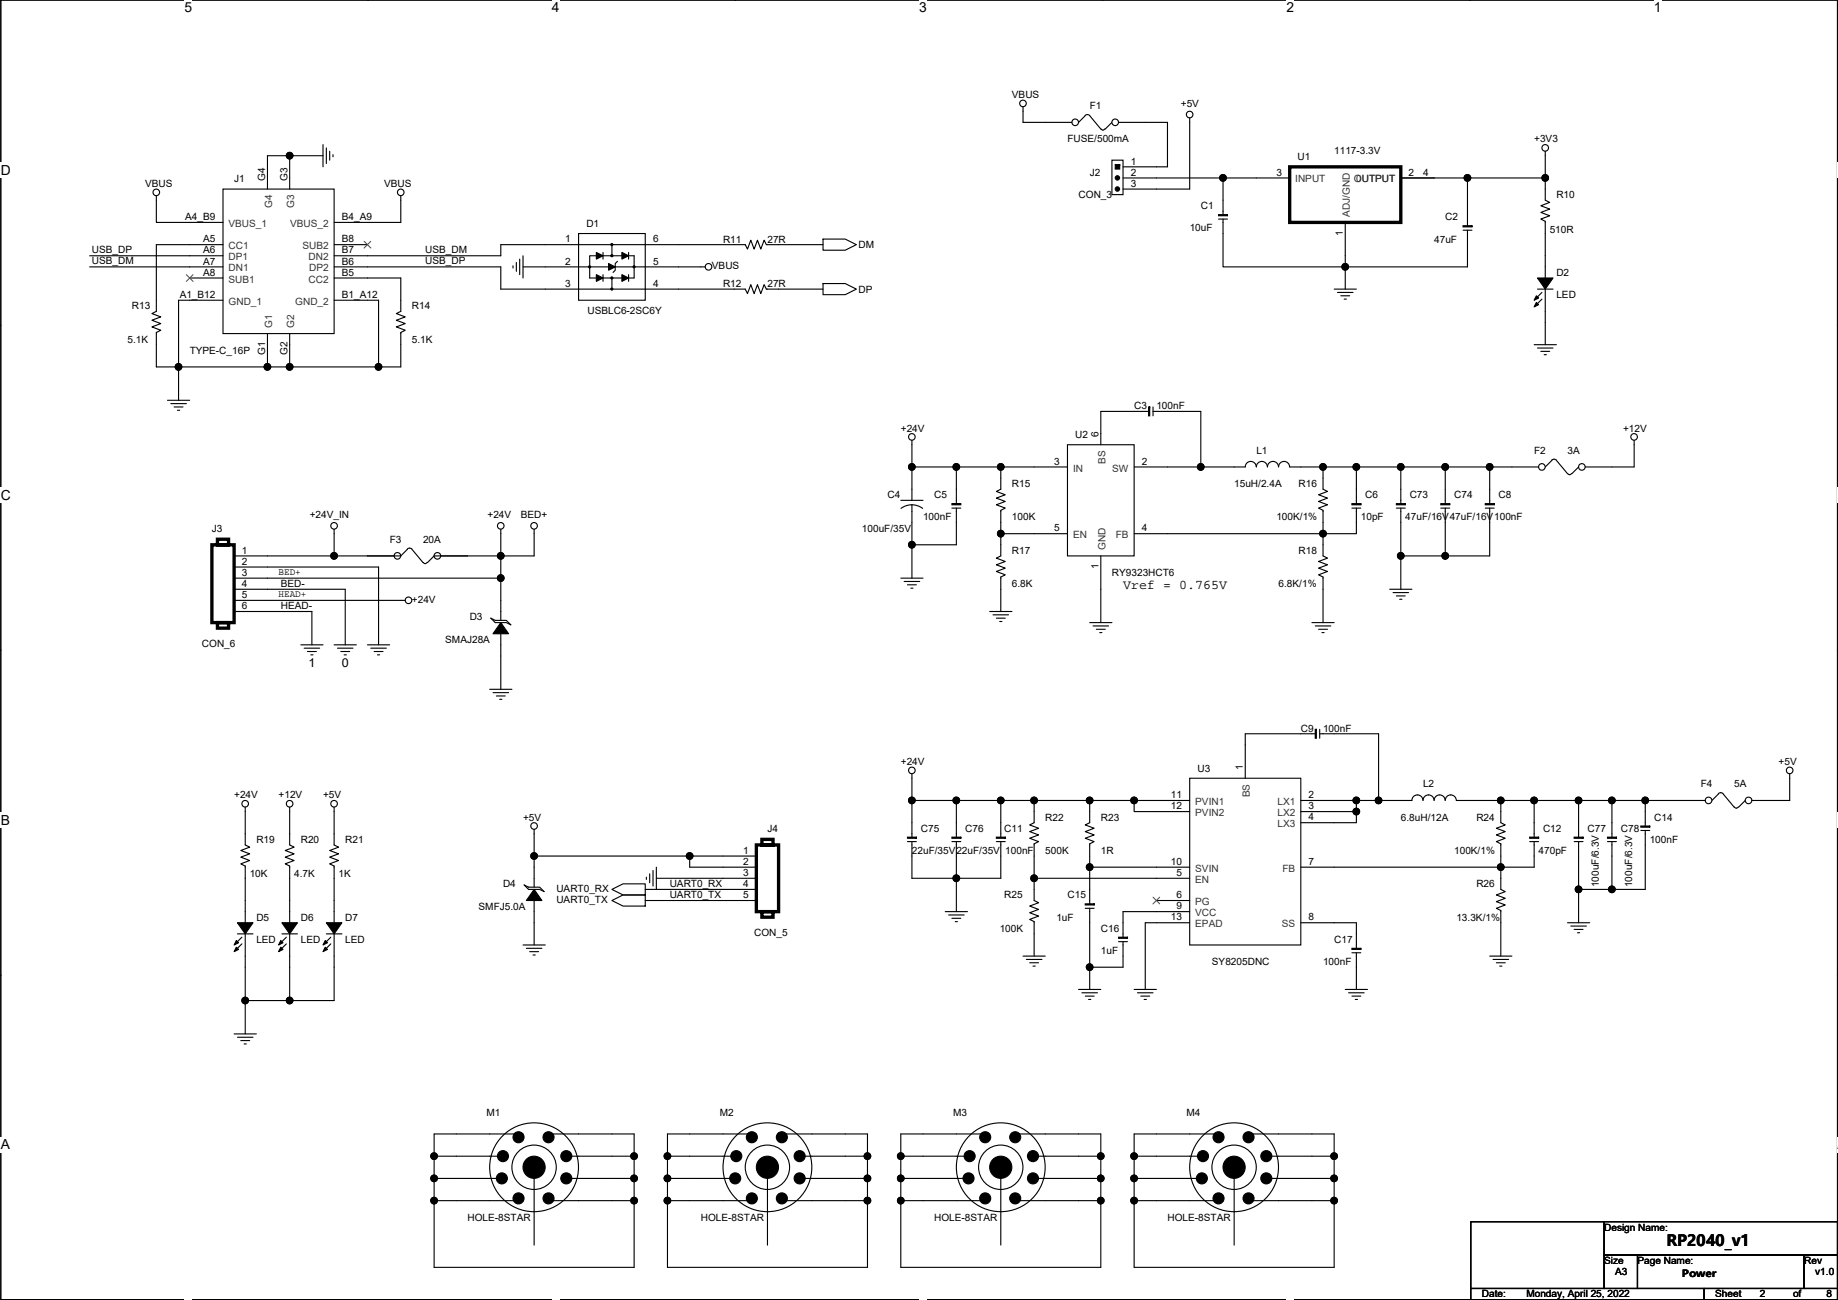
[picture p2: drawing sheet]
<svg xmlns="http://www.w3.org/2000/svg" width="420mm" height="297mm" viewBox="0 0 420 297" stroke-linecap="round" stroke-linejoin="round" font-family="sans-serif">
<path d="M.2 0h419.8v296.9h-419.8z" fill="none" stroke="#000" stroke-width=".25"/>
<g fill="#fff">
<path d="M42.2 0h1.7v3.5h-1.7z"/>
<path d="M42.2 296.9l1.7 .1z"/>
</g>
<path d="M84.1 0h.1M84.1 296.9h.1" fill="none" stroke="#000" stroke-width=".25"/>
<g fill="#fff">
<path d="M126.1 0h1.8v3.5h-1.8z"/>
<path d="M126.1 296.9l1.8 .1z"/>
</g>
<path d="M168.1 0h.1M168.1 296.9h.1" fill="none" stroke="#000" stroke-width=".25"/>
<g fill="#fff">
<path d="M210.1 0h1.7v3.5h-1.7z"/>
<path d="M210.1 296.9l1.7 .1z"/>
</g>
<path d="M252.1 0h.1M252.1 296.9h.1" fill="none" stroke="#000" stroke-width=".25"/>
<g fill="#fff">
<path d="M294.1 0h1.7v3.5h-1.7z"/>
<path d="M294.1 296.9l1.7 .1z"/>
</g>
<path d="M336.1 0h.1M336.1 296.9h.1" fill="none" stroke="#000" stroke-width=".25"/>
<g fill="#fff">
<path d="M378 0h1.8v3.5h-1.8z"/>
<path d="M378 296.9l1.8 .1z"/>
<path d="M.2 37.1h2.3v3.5h-2.3z"/>
<path d="M420 37.1h.2v3.5h-.2z"/>
<path d="M.2 111.4h2.3v3.5h-2.3z"/>
<path d="M420 111.4h.2v3.5h-.2z"/>
</g>
<path d="M.2 74.3h.1M420 74.3h.1" fill="none" stroke="#000" stroke-width=".25"/>
<g fill="#fff">
<path d="M.2 185.6h2.1v3.5h-2.1z"/>
<path d="M420 185.6h.2v3.5h-.2z"/>
</g>
<path d="M.2 148.5h.1M420 148.5h.1" fill="none" stroke="#000" stroke-width=".25"/>
<g fill="#fff">
<path d="M.2 259.8h2.1v3.5h-2.1z"/>
<path d="M420 259.8h.2v3.5h-.2z"/>
</g>
<g fill="none" stroke="#000" stroke-width=".25">
<path d="M73.8 33v5.1M74.6 33.8v3.6M75.4 34.6v2M76.1 35.3v.5M233.9 24.4v1M248.1 26.4l-1.5 1.6M249.1 26.4l-.5-.2-.6 .2M249.1 26.4l2.5 3.1M252.6 29.4l-.5 .3-.4-.3M254.2 28l-1.5 1.5M272 26.9v1.1M353.2 34.6v1"/>
<path d="M35.7 44.7v1M91.6 44.7v1M118 60v2M118.8 59.2v3.6M119.6 58.4v5.1M188.1 54.6h5.1l2.6 1.3-2.6 1.3h-5.1zM117.3 60.7v.5M160.2 61h1M188.1 64.8h5.1l2.6 1.3-2.6 1.2h-5.1zM305 66.1h5.1M305.7 66.8h3.6M306.5 67.6h2"/>
<path d="M307.3 68.3h.5M350.7 78.8h5.1M351.5 79.5h3.5M38.3 91.5h5.1M39 92.2h3.6M39.8 93h2M40.6 93.7h.5M352.2 80.3h2.1M353 81h.5M208.5 100.6v1M373.6 100.6v1M76.4 120.9v1"/>
<path d="M91.6 137.2h1M114.5 120.9v1M122.1 120.9v1M205.9 132.1h5.1M206.7 132.9h3.5M207.4 133.6h2.1M208.2 134.4h.5M226.2 139.7h5.1M317.7 134.6h5.1M318.4 135.4h3.6M319.2 136.2h2M320 136.9h.5"/>
<path d="M68.8 147.3h5M69.5 148.1h3.6M70.3 148.9h2M71 149.6h.6M76.4 147.3h5.1M77.1 148.1h3.6M77.9 148.9h2M78.7 149.6h.5M84 147.3h5.1M84.8 148.1h3.5M85.5 148.9h2.1M86.3 149.6h.5"/>
<path d="M111.9 157.5h5.1M112.7 158.3h3.6M113.5 159h2M114.2 159.8h.5M227 140.5h3.6M227.8 141.2h2M228.5 142h.5M249.1 142.3h5.1M249.9 143h3.5M250.6 143.8h2.1M251.4 144.5h.5M299.9 142.3h5.1"/>
<path d="M300.7 143h3.5M301.4 143.8h2.1M302.2 144.5h.5M208.5 176.8v1M409.1 176.8v1M56.1 184.4v1M66.2 184.4v1M76.4 184.4v1M122.1 189.5v1M148.5 199.7v2M149.3 198.9v3.6M150 198.1v5.1"/>
<path d="M119.6 215.9h5M120.3 216.7h3.6M121.1 217.4h2M121.8 218.2h.6M139.9 203.2l2.5-1.2h5.1v2.5h-5.1zM139.9 205.8l2.5-1.3h5.1v2.5h-5.1zM147.8 200.4v.5M216.1 208.3h5.1M216.8 209.1h3.6M217.6 209.8h2M218.4 210.6h.5M233.9 218.5h5"/>
<path d="M234.6 219.2h3.6M235.4 220h2M340.5 218.5h5.1M341.3 219.2h3.6M342.1 220h2M358.3 210.8h5.1M359.1 211.6h3.5M359.8 212.4h2.1M360.6 213.1h.5M.2 222.7h.1M53.5 236.2h5.1M54.3 237h3.5"/>
<path d="M55 237.8h2.1M55.8 238.5h.5M236.1 220.7h.6M246.6 226.1h5M247.3 226.8h3.6M248.1 227.6h2M248.8 228.4h.6M259.3 226.1h5M260 226.8h3.6M260.8 227.6h2M261.5 228.4h.6M307.5 226.1h5.1"/>
<path d="M308.3 226.8h3.5M309 227.6h2.1M309.8 228.4h.5M342.8 220.7h.5M420 222.7h.1M336.2 279.2h30.5v15.2h-30.5zM366.7 279.2h53.3v7.6h-53.3zM336.2 294.4h53.4v2.5h-53.4zM366.7 286.8h7.6v7.6h-7.6zM374.3 286.8h38.1v7.6h-38.1zM389.6 294.4h30.4v2.5h-30.4zM412.4 286.8h7.6v7.6h-7.6z"/>
<circle cx="233.8" cy="23.6" r=".76"/>
<circle cx="271.9" cy="26.2" r=".76"/>
<circle cx="353.2" cy="33.8" r=".76"/>
<circle cx="35.7" cy="43.9" r=".76"/>
<circle cx="91.6" cy="43.9" r=".76"/>
<circle cx="162" cy="61" r=".76"/>
<circle cx="208.4" cy="99.8" r=".76"/>
<circle cx="373.5" cy="99.8" r=".76"/>
<circle cx="76.4" cy="120.1" r=".76"/>
<circle cx="93.4" cy="137.2" r=".76"/>
<circle cx="114.5" cy="120.1" r=".76"/>
<circle cx="122.1" cy="120.1" r=".76"/>
<circle cx="208.4" cy="176" r=".76"/>
<circle cx="409.1" cy="176" r=".76"/>
<circle cx="56" cy="183.6" r=".76"/>
<circle cx="66.2" cy="183.6" r=".76"/>
<circle cx="76.4" cy="183.6" r=".76"/>
<circle cx="122.1" cy="188.7" r=".76"/>
</g>
<circle cx="245.8" cy="27.9" r=".76" fill="#fff" stroke="#000" stroke-width=".25"/>
<path d="M238.9 28h6.1" fill="none" stroke="#000" stroke-width=".25"/>
<circle cx="254.9" cy="27.9" r=".76" fill="#fff" stroke="#000" stroke-width=".25"/>
<g fill="none" stroke="#000" stroke-width=".25">
<path d="M254.2 36.6h2.5v7.9h-2.5zM255.7 28h6.1M256.7 38.1h7.6M43.4 50.8h7.6M43.4 55.9h7.6M43.4 58.4h7.6M51 43.2h25.4v33h-25.4zM61.1 40.7v2.5M66.2 40.7v2.5M76.4 50.8h7.6M76.4 58.4h7.6M76.4 55.9h7.6"/>
<path d="M167.8 55.9h2.6l.5 1 .7-2 .8 2 .8-2 .7 2 .8-2 .5 1h2.8M256.7 40.7h7.6M256.7 43.2h7.6M278.6 50.1h2M279.6 50.1v3.3M279.6 45.7v3.3M287.2 40.7h7.6M307.5 50.8v7.6M320.2 40.7h7.6M353.2 43.2v2.5l1.1 .5-2.1 .8 2.1 .8-2.1 .7 2.1 .8-2.1 .8 1 .5v2.8M43.4 68.6h7.6M43.4 61h7.6"/>
<path d="M43.4 63.5h7.6M61.1 76.2v2.6M66.2 76.2v2.6M76.4 68.6h7.6M76.4 63.5h7.6M76.4 61h7.6M167.8 66.1h2.6l.5 1 .7-2.1 .8 2.1 .8-2.1 .7 2.1 .8-2.1 .5 1.1h2.8M259.3 94h3.3M263.6 93v2M266.9 94h-3.3M205.9 114.3h5.1M208.5 115.3v4.1"/>
<path d="M208.5 111.8v2.5M210.9 116.2a4.1 4.1 0 0 0-4.9 0M228.8 109.2v2.6l-1 .5 2 .8-2 .7 2 .8-2 .7 2 .8-1 .5v2.8M309 116.1h2.1M310.1 116.1v3.3M310.1 111.8v3.3M354.7 105.1l.4-.2 .5 .1 2.7 3.2M354.8 105.2l-1.6 1.5M359.3 108.2l-.5 .3-.4-.3M360.9 106.7l-1.6 1.5M56.1 190.5v2.6l1 .5-2.1 .7 2.1 .8-2.1 .8 2.1 .7-2.1 .8 1.1 .5v2.8M236.4 185.4v2.6l-1 .5 2 .8-2 .7 2 .8-2 .7 2 .8-1 .5v2.8"/>
<path d="M249.1 185.4v2.6l-1 .5 2 .8-2 .7 2 .8-2 .7 2 .8-1 .5v2.8M343.1 185.4v2.6l1 .5-2 .8 2 .7-2 .8 2 .7-2 .8 1 .5v2.8M367.5 192.3h2M368.5 192.3v3.3M368.5 188v3.3M64.4 213.4h3.6M65.5 214.1l-1.6 1.6M65.5 215.7l-1.6 1.5M66.2 205.8v5M66.2 213.4v7.6M74.6 213.4h3.6M75.6 214.1l-1.5 1.6"/>
<path d="M75.6 215.7l-1.5 1.5M76.4 213.4v7.6M76.4 205.8v5M248.1 207.5h2M249.1 203.2v3.3M249.1 207.5v3.3M309 217.7h2.1M310.1 217.7v3.3M310.1 213.4v3.3M104.3 259.1h15.3M124.6 259.1h15.3M264.3 259.1h15.3"/>
<path d="M284.7 259.1h15.2M104.3 274.3h15.3M104.3 269.3h10.2M104.3 264.2h10.2M122.1 266.7v17.8M124.6 274.3h15.3M129.7 264.2h10.2M129.7 269.3h10.2M264.3 274.3h15.3M264.3 269.3h10.2M264.3 264.2h10.2M282.1 266.7v17.8"/>
<path d="M284.7 274.3h15.2M289.7 264.2h10.2M289.7 269.3h10.2"/>
<circle cx="122.1" cy="266.7" r="10.2"/>
<circle cx="122.1" cy="266.7" r="5.1"/>
<circle cx="282.1" cy="266.7" r="10.2"/>
<circle cx="282.1" cy="266.7" r="5.1"/>
</g>
<g fill="#000" stroke="#000" stroke-width=".25">
<path d="M254.9 37.6v1h1.1v-1z" fill-rule="evenodd"/>
<path d="M278.6 49v.3h2v-.3z" fill-rule="evenodd"/>
<path d="M262.6 93v2h.2v-2z" fill-rule="evenodd"/>
<path d="M309 115.1v.2h2.1v-.2z" fill-rule="evenodd"/>
<path d="M367.5 191.3v.2h2v-.2z" fill-rule="evenodd"/>
<path d="M64.2 216.4l.5 .5-1 .5z" fill-rule="evenodd"/>
<path d="M64.2 214.9l.5 .5-1 .5z" fill-rule="evenodd"/>
<path d="M64.4 210.8h3.6l-1.8 2.6z" fill-rule="evenodd"/>
<path d="M74.3 216.4l.6 .5-1.1 .5z" fill-rule="evenodd"/>
<path d="M74.3 214.9l.6 .5-1.1 .5z" fill-rule="evenodd"/>
<path d="M74.6 210.8h3.6l-1.8 2.6z" fill-rule="evenodd"/>
<path d="M248.1 206.5v.3h2v-.3z" fill-rule="evenodd"/>
<path d="M309 216.7v.2h2.1v-.2z" fill-rule="evenodd"/>
<circle cx="255.4" cy="43.2" r=".5"/>
<circle cx="255.4" cy="40.6" r=".5"/>
<circle cx="118.5" cy="259.9" r="1.26"/>
<circle cx="125.4" cy="259.9" r="1.26"/>
<circle cx="278.6" cy="259.9" r="1.26"/>
<circle cx="285.4" cy="259.9" r="1.26"/>
<circle cx="114.7" cy="269.2" r="1.26"/>
<circle cx="115" cy="264.2" r="1.26"/>
<circle cx="118.5" cy="273.8" r="1.26"/>
<circle cx="122.1" cy="266.7" r="2.53"/>
<circle cx="125.4" cy="273.8" r="1.26"/>
<circle cx="129.5" cy="269.2" r="1.26"/>
<circle cx="129.5" cy="264.2" r="1.26"/>
<circle cx="274.7" cy="269.2" r="1.26"/>
<circle cx="275" cy="264.2" r="1.26"/>
<circle cx="278.6" cy="273.8" r="1.26"/>
<circle cx="282.1" cy="266.7" r="2.53"/>
<circle cx="285.4" cy="273.8" r="1.26"/>
<circle cx="289.5" cy="264.2" r="1.26"/>
<circle cx="289.5" cy="269.2" r="1.26"/>
</g>
<path d="M83.2 55.1l1.6 1.6M84.8 55.1l-1.6 1.6M42.6 62.8l1.5 1.5M44.1 62.8l-1.5 1.5" fill="none" stroke="#4c4c4c" stroke-width=".23"/>
<path d="M294.8 38.1h25.4v12.7h-25.4z" fill="none" stroke="#000" stroke-width=".76"/>
<circle cx="352.5" cy="106.7" r=".76" fill="#fff" stroke="#000" stroke-width=".25"/>
<path d="M345.6 106.7h6.1" fill="none" stroke="#000" stroke-width=".25"/>
<circle cx="361.6" cy="106.7" r=".76" fill="#fff" stroke="#000" stroke-width=".25"/>
<g fill="none" stroke="#000" stroke-width=".25">
<path d="M124.6 55.9h30.5M132.3 53.4h15.2v15.2h-15.2zM134.8 58.4h10.2v5.1h-10.2zM137.8 57.7v1.5M139.9 55.9v2.5M141.1 59.7l-.5 .5v1.5l-.5 .6M143.7 57.7v1.5M334.4 52.6h2.1M335.5 52.6v3.3M335.5 48.3v3.3M353.2 58.4v5.1M91.6 68.6v2.5l-1 .5 2 .8-2 .8 2 .7-2 .8 2 .8-1 .5v2.8"/>
<path d="M124.6 61h30.5M124.6 66.1h30.5M137.8 62.8v1.5M139.9 63.5v2.6M143.7 62.8v1.5M351.5 66.1h3.5M352.5 66.8l-1.5 1.5M352.5 68.3l-1.5 1.6M353.2 66.1v7.6M302.4 109.2v2.6l1.1 .5-2.1 .8 2.1 .7-2.1 .8 2.1 .7-2.1 .8 1 .5v2.8M319.2 116.1h2M320.2 116.1v3.3"/>
<path d="M320.2 111.8v3.3M339.5 116.1h2.1M340.5 111.8v3.3M340.5 116.1v3.3M362.4 106.7h6.1M93.1 125.5l.5-.3 .6 .3M93.1 125.5l-1.5 1.5M94.2 125.5l2.5 3M97.6 128.5l-.4 .3-.5-.3M99.2 127l-1.5 1.5M297.4 167.7h3.3M301.7 167.7h3.3"/>
<path d="M301.7 166.6v2.1M66.2 190.5v2.6l1 .5-2 .7 2 .8-2 .8 2 .7-2 .8 1 .5v2.8M76.4 190.5v2.6l1 .5-2 .7 2 .8-2 .8 2 .7-2 .8 1 .5v2.8M165.3 195.6h7.6M165.3 198.1h7.6M217.6 192.3h2M218.6 192.3v3.3M218.6 188v3.3M327.8 182.9a1.27 1.27 0 0 0-1.3-1.3 1.27 1.27 0 0 0-1.2 1.3 1.26 1.26 0 0 0-1.3-1.3 1.26 1.26 0 0 0-1.2 1.3h-2.6M327.8 182.9a1.26 1.26 0 0 1 1.3-1.3 1.26 1.26 0 0 1 1.3 1.3 1.27 1.27 0 0 1 1.2-1.3 1.27 1.27 0 0 1 1.3 1.3h2.6M375.1 189.8h2M376.1 189.8v3.3"/>
<path d="M376.1 185.4v3.3M165.3 200.7h7.6M165.3 203.2h7.6M165.3 205.8h7.6M236.4 203.2v2.6l1 .5-2 .7 2 .8-2 .8 2 .7-2 .8 1 .5v2.8M255.7 215.2h2M256.7 215.2v3.3M256.7 210.8v3.3M157.7 259.1h15.2M178 259.1h15.2M157.7 274.3h15.2M157.7 269.3h10.1"/>
<path d="M157.7 264.2h10.1M175.4 266.7v17.8M178 274.3h15.2M183.1 264.2h10.1M183.1 269.3h10.1"/>
<circle cx="175.4" cy="266.7" r="10.2"/>
<circle cx="175.4" cy="266.7" r="5.1"/>
</g>
<g fill="#000" stroke="#000" stroke-width=".25">
<path d="M136.3 57.7l1.5 .7-1.5 .8z" fill-rule="evenodd"/>
<path d="M142.2 57.7l1.5 .7-1.5 .8z" fill-rule="evenodd"/>
<path d="M334.4 51.6v.2h2.1v-.2z" fill-rule="evenodd"/>
<path d="M136.3 62.8l1.5 .7-1.5 .8z" fill-rule="evenodd"/>
<path d="M139.1 60.2l1.5 .8-1.5 .7z" fill-rule="evenodd"/>
<path d="M142.2 62.8l1.5 .7-1.5 .8z" fill-rule="evenodd"/>
<path d="M351.2 69.1l.5 .5-1 .5z" fill-rule="evenodd"/>
<path d="M351.2 67.6l.5 .5-1 .5z" fill-rule="evenodd"/>
<path d="M351.5 63.5h3.5l-1.8 2.6z" fill-rule="evenodd"/>
<path d="M319.2 115.1v.2h2v-.2z" fill-rule="evenodd"/>
<path d="M339.5 115.1v.2h2.1v-.2z" fill-rule="evenodd"/>
<path d="M300.7 166.6v2.1h.2v-2.1z" fill-rule="evenodd"/>
<path d="M217.6 191.3v.2h2v-.2z" fill-rule="evenodd"/>
<path d="M375.1 188.7v.3h2v-.3z" fill-rule="evenodd"/>
<path d="M255.7 214.1v.3h2v-.3z" fill-rule="evenodd"/>
<circle cx="139.9" cy="58.4" r=".24"/>
<circle cx="139.9" cy="55.9" r=".24"/>
<circle cx="134.8" cy="61" r=".24"/>
<circle cx="139.9" cy="66" r=".24"/>
<circle cx="139.9" cy="63.5" r=".24"/>
<circle cx="145" cy="61" r=".24"/>
<circle cx="171.9" cy="259.9" r="1.26"/>
<circle cx="178.7" cy="259.9" r="1.26"/>
<circle cx="168.1" cy="269.2" r="1.26"/>
<circle cx="168.3" cy="264.2" r="1.26"/>
<circle cx="171.9" cy="273.8" r="1.26"/>
<circle cx="175.4" cy="266.7" r="2.53"/>
<circle cx="178.7" cy="273.8" r="1.26"/>
<circle cx="182.8" cy="264.2" r="1.26"/>
<circle cx="182.8" cy="269.2" r="1.26"/>
</g>
<path d="M172.9 193.1h5.1v15.2h-5.1zM174.2 191.8h2.5v1.3h-2.5zM174.2 208.3h2.5v1.3h-2.5z" fill="none" stroke="#000" stroke-width=".76"/>
<circle cx="90.8" cy="127" r=".76" fill="#fff" stroke="#000" stroke-width=".25"/>
<path d="M84 127h6.1" fill="none" stroke="#000" stroke-width=".25"/>
<circle cx="100" cy="127" r=".76" fill="#fff" stroke="#000" stroke-width=".25"/>
<g fill="none" stroke="#000" stroke-width=".25">
<path d="M35.7 68.6v2.5l-1 .5 2.1 .8-2.1 .8 2.1 .7-2.1 .8 2.1 .8-1.1 .5v2.8M251.6 99.1v2.5M217.6 115.1h2v.2h-2zM217.6 115.2h2M217.6 116.1h2M218.6 116.1v3.3M218.6 111.8v3.3M236.4 106.7h7.6M244 101.6h15.3v25.4h-15.3zM259.3 106.7h7.6M294.8 106.7a1.27 1.27 0 0 0-1.3-1.3 1.27 1.27 0 0 0-1.2 1.3 1.27 1.27 0 0 0-1.3-1.3 1.27 1.27 0 0 0-1.3 1.3 1.27 1.27 0 0 0-1.3-1.3 1.27 1.27 0 0 0-1.2 1.3 1.26 1.26 0 0 0-1.3-1.3 1.26 1.26 0 0 0-1.2 1.3h-2.6M294.8 106.7h2.6"/>
<path d="M329.4 116.1h2M330.4 111.8v3.3M330.4 116.1v3.3M84 127h7.6M99.2 127h7.7h-6.1M114.5 137.2v4.6M228.8 124.5v2.5l-1 .5 2 .8-2 .8 2 .7-2 .8 2 .7-1 .5v2.8M236.4 121.9h7.6M251.6 127v7.6M259.3 121.9h7.6M112.2 141.2l1 .6h2.5l1.1 1-1.1-.5h-2.5zM114.5 144.8v5.1"/>
<path d="M122.1 198.1v4.6M207.4 192.3h2.1M208.5 192.3v3.3M208.5 188v3.3M227.8 192.3h2M228.8 192.3v3.3M228.8 188v3.3M392.9 181.4l-1.6 1.5M393.9 181.4l2.5 3M393.9 181.3l-.5-.2-.6 .2M396.5 184.4l.4 .3 .5-.3M399 182.9l-1.6 1.5"/>
<path d="M54.3 213.4h3.5M55.3 214.1l-1.5 1.6M55.3 215.7l-1.5 1.5M56.1 213.4v7.6M56.1 205.8v5M119.8 202.2l1 .5h2.6l1 1-1-.5h-2.6zM122.1 205.8v5M343.1 200.7v2.5l1 .5-2 .8 2 .8-2 .7 2 .8-2 .7 1 .5v2.8M211 259.1h15.2M231.3 259.1h15.3M211 274.3h15.2M211 269.3h10.2"/>
<path d="M211 264.2h10.2M228.8 266.7v17.8M231.3 274.3h15.3M236.4 264.2h10.2M236.4 269.3h10.2"/>
<circle cx="228.8" cy="266.7" r="10.2"/>
<circle cx="228.8" cy="266.7" r="5.1"/>
</g>
<g fill="#000" stroke="#000" stroke-width=".25">
<path d="M329.4 115.1v.2h2v-.2z" fill-rule="evenodd"/>
<path d="M114.5 142.3l1.8 2.5h-3.6z" fill-rule="evenodd"/>
<path d="M207.4 191.3v.2h2.1v-.2z" fill-rule="evenodd"/>
<path d="M227.8 191.3v.2h2v-.2z" fill-rule="evenodd"/>
<path d="M54 216.4l.5 .5-1 .5z" fill-rule="evenodd"/>
<path d="M54 214.9l.5 .5-1 .5z" fill-rule="evenodd"/>
<path d="M54.3 210.8h3.5l-1.7 2.6z" fill-rule="evenodd"/>
<path d="M122.1 203.2l1.8 2.6h-3.6z" fill-rule="evenodd"/>
<circle cx="225.2" cy="259.9" r="1.26"/>
<circle cx="232.1" cy="259.9" r="1.26"/>
<circle cx="221.4" cy="269.2" r="1.26"/>
<circle cx="221.7" cy="264.2" r="1.26"/>
<circle cx="225.2" cy="273.8" r="1.26"/>
<circle cx="228.8" cy="266.7" r="2.53"/>
<circle cx="232.1" cy="273.8" r="1.26"/>
<circle cx="236.1" cy="269.2" r="1.26"/>
<circle cx="236.1" cy="264.2" r="1.26"/>
</g>
<circle cx="390.6" cy="182.9" r=".76" fill="#fff" stroke="#000" stroke-width=".25"/>
<path d="M383.7 182.9h6.1" fill="none" stroke="#000" stroke-width=".25"/>
<circle cx="399.7" cy="182.9" r=".76" fill="#fff" stroke="#000" stroke-width=".25"/>
<g fill="none" stroke="#000" stroke-width=".25">
<path d="M66.2 35.6v5.1M66.2 35.6h-5.1v5.1M66.2 35.6h7.6M233.9 25.4v2.6h5M261.8 28h5.1v10.1h-2.6M272 28v15.2h-7.7M353.2 35.6v5.1M20.5 58.4h22.9M35.7 45.7v5.1h7.7M43.4 55.9h-7.7v12.7M91.6 45.7v5.1h-7.6M124.6 55.9h-10.1v2.5h-30.5"/>
<path d="M155.1 55.9h12.7M178 55.9h10.1M264.3 40.7h15.3M279.6 40.7h7.6M279.6 40.7v5M279.6 53.4v7.6h27.9M307.5 58.4v2.6M327.8 40.7h7.7M335.5 40.7h17.7M335.5 40.7v7.6M335.5 55.9v5.1h-28M353.2 53.4v5"/>
<path d="M353.2 40.7v2.5M20.5 61h22.9M35.7 78.8v5h5.1M43.4 68.6h-2.6v15.2M61.1 78.8v5M66.2 78.8v5M84 61h30.5v5.1h10.1M84 68.6h2.5v15.2M84 63.5h7.6v5.1M91.6 78.8v5h-5.1M119.6 61h5M155.1 61h5.1"/>
<path d="M155.1 66.1h12.7M178 66.1h10.1M307.5 61v5.1M353.2 73.7v5.1M40.8 83.8v7.7M40.8 83.8h20.3M61.1 83.8h5.1M66.2 83.8h20.3M259.3 94h-7.7v5.1M266.9 94h7.6v12.7M208.5 106.7h10.1M208.5 119.4v5.1"/>
<path d="M208.5 106.7v5.1M208.5 101.6v5.1M218.6 106.7h10.2M218.6 106.7v5.1M218.6 119.4v5.1h-10.1M228.8 106.7h7.6M228.8 119.4v2.5M228.8 106.7v2.5M266.9 106.7h7.6M274.5 106.7h7.6M297.4 106.7h5M302.4 106.7h7.7"/>
<path d="M302.4 119.4v2.5M302.4 106.7v2.5M310.1 106.7h10.1M310.1 106.7v5.1M310.1 119.4v2.5h-7.7M320.2 106.7h10.2M320.2 106.7v5.1M320.2 119.4v7.6M330.4 119.4v7.6M330.4 106.7v5.1M330.4 106.7h15.2M340.5 119.4v7.6h-10.1"/>
<path d="M340.5 106.7v5.1M373.6 101.6v5.1h-5.1M53.5 127h22.9M53.5 129.6h33v17.7M53.5 132.1h61M53.5 134.6h25.4v12.7M53.5 139.7h17.8v7.6M76.4 121.9v5.1M76.4 127h7.6M91.6 137.2h-38.1M106.9 127h7.6M114.5 121.9v5.1"/>
<path d="M114.5 127v5.1M114.5 132.1v5.1M122.1 121.9v5.1h-7.6M208.5 124.5v7.6M228.8 121.9v2.6M228.8 134.6v5.1M228.8 121.9h7.6M251.6 134.6v7.7M266.9 121.9h35.5M302.4 121.9v5.1l1.1 .5-2.1 .8 2.1 .8-2.1 .7 2.1 .8-2.1 .7 1 .5v10.5M320.2 127h10.2M320.2 127v7.6"/>
<path d="M114.5 149.9v7.6M208.5 177.8v5.1M272 177.8h25.4v38.1h-25.4zM297.4 167.7h-12.7v10.1M305 167.7h10.1v15.2M409.1 177.8v5.1h-8.6M56.1 185.4v5.1M66.2 185.4v5.1M76.4 185.4v5.1M122.1 190.5v5.1M122.1 195.6v2.5M122.1 195.6h35.6"/>
<path d="M157.7 195.6v2.5h7.6M157.7 195.6h7.6M208.5 182.9h10.1M208.5 182.9v5.1M208.5 195.6v5.1h10.1M218.6 182.9h10.2M218.6 182.9v5.1M218.6 195.6v5.1M228.8 182.9h7.6M228.8 182.9v5.1M228.8 195.6v5.1h-10.2M236.4 182.9v2.5"/>
<path d="M236.4 195.6v5.1M236.4 182.9h12.7M249.1 195.6v2.5M249.1 182.9v2.5M249.1 182.9h10.2M249.1 198.1v5.1M259.3 182.9h12.7M259.3 182.9v2.5h12.7M272 198.1h-22.9M297.4 185.4h12.7M297.4 198.1h45.7M310.1 182.9h-12.7"/>
<path d="M310.1 185.4v2.6h-12.7M310.1 182.9v2.5M310.1 182.9h5M315.1 182.9h5.1M335.5 182.9h7.6M343.1 182.9h7.6M343.1 182.9v2.5M343.1 195.6v2.5M343.1 198.1v2.6M349.7 192.3h2M350.7 192.3v5.8h-7.6M350.7 182.9v8.4"/>
<path d="M350.7 182.9h10.2M359.8 192.3h2.1M360.9 182.9h7.6M360.9 192.3v10.9M360.9 182.9v8.4M368.5 182.9h7.6M368.5 182.9v5.1M368.5 195.6v7.6M376.1 182.9h7.6M376.1 182.9v2.5M376.1 193.1v10.1h-7.6M56.1 200.7v5.1"/>
<path d="M66.2 200.7v5.1M76.4 200.7v5.1M122.1 210.8v5.1M147.5 203.2h17.8M147.5 205.8h17.8M150 200.7h15.3M218.6 200.7v7.6M236.4 213.4v5.1M236.4 200.7v2.5M249.1 210.8v10.2M256.7 218.5v2.5h-7.6M264.3 205.8h7.7"/>
<path d="M272 200.7h-35.6M272 208.3h-15.3v2.5M272 210.8h-10.2v15.3M297.4 210.8h12.7v2.6M343.1 210.8v7.7M360.9 203.2v7.6M360.9 203.2h7.6M56.1 221v7.6M56.1 228.6v7.6M56.1 228.6h10.1M66.2 221v7.6M76.4 221v7.6h-10.2"/>
<path d="M249.1 221v5.1M310.1 221v5.1M104.3 259.1h-5.1v5.1M139.9 259.1h5.1v5.1M157.7 259.1h-5.1v5.1M193.2 259.1h5.1v5.1M211 259.1h-5.1v5.1M246.6 259.1h5v5.1M264.3 259.1h-5v5.1M299.9 259.1h5.1v5.1M99.2 269.3h5.1M99.2 269.3v5"/>
<path d="M99.2 264.2h5.1M99.2 274.3h5.1M99.2 264.2v5.1M99.2 274.3v15.3h45.8v-15.3M139.9 269.3h5.1M139.9 274.3h5.1M139.9 264.2h5.1M145 269.3v5M145 264.2v5.1M152.6 269.3h5.1M152.6 274.3h5.1M152.6 269.3v5"/>
<path d="M152.6 274.3v15.3h45.7v-15.3M152.6 264.2h5.1M152.6 264.2v5.1M193.2 274.3h5.1M193.2 264.2h5.1M193.2 269.3h5.1M198.3 269.3v5M198.3 264.2v5.1M205.9 269.3h5.1M205.9 264.2v5.1M205.9 269.3v5M205.9 274.3v15.3h45.7v-15.3"/>
<path d="M205.9 264.2h5.1M205.9 274.3h5.1M246.6 264.2h5M246.6 269.3h5M246.6 274.3h5M251.6 264.2v5.1M251.6 269.3v5M259.3 264.2v5.1M259.3 269.3v5M259.3 264.2h5M259.3 269.3h5M259.3 274.3h5"/>
<path d="M259.3 274.3v15.3h45.7v-15.3M299.9 264.2h5.1M299.9 269.3h5.1M299.9 274.3h5.1M305 264.2v5.1M305 269.3v5"/>
</g>
<path d="M48.4 124.5h5.1v17.8h-5.1zM49.7 123.2h2.5v1.3h-2.5zM49.7 142.3h2.5v1.2h-2.5z" fill="none" stroke="#000" stroke-width=".76"/>
<g fill="#000" stroke="#000" stroke-width=".25">
<path d="M349.7 191.3v.2h2v-.2z" fill-rule="evenodd"/>
<path d="M359.8 191.3v.2h2.1v-.2z" fill-rule="evenodd"/>
<circle cx="66.2" cy="35.6" r=".76"/>
<circle cx="279.6" cy="40.6" r=".76"/>
<circle cx="335.4" cy="40.6" r=".76"/>
<circle cx="353.2" cy="40.6" r=".76"/>
<circle cx="307.5" cy="61" r=".76"/>
<circle cx="40.8" cy="83.8" r=".76"/>
<circle cx="61.1" cy="83.8" r=".76"/>
<circle cx="66.2" cy="83.8" r=".76"/>
<circle cx="86.5" cy="83.8" r=".76"/>
<circle cx="208.4" cy="106.7" r=".76"/>
<circle cx="218.6" cy="106.7" r=".76"/>
<circle cx="228.8" cy="106.7" r=".76"/>
<circle cx="274.5" cy="106.7" r=".76"/>
<circle cx="302.4" cy="106.7" r=".76"/>
<circle cx="310" cy="106.7" r=".76"/>
<circle cx="320.2" cy="106.7" r=".76"/>
<circle cx="330.4" cy="106.7" r=".76"/>
<circle cx="340.5" cy="106.7" r=".76"/>
<circle cx="76.4" cy="127" r=".76"/>
<circle cx="114.5" cy="127" r=".76"/>
<circle cx="114.5" cy="132.1" r=".76"/>
<circle cx="208.4" cy="124.5" r=".76"/>
<circle cx="228.8" cy="121.9" r=".76"/>
<circle cx="302.4" cy="121.9" r=".76"/>
<circle cx="320.2" cy="127" r=".76"/>
<circle cx="330.4" cy="127" r=".76"/>
<circle cx="122.1" cy="195.6" r=".76"/>
<circle cx="157.6" cy="195.6" r=".76"/>
<circle cx="208.4" cy="182.9" r=".76"/>
<circle cx="218.6" cy="182.9" r=".76"/>
<circle cx="228.8" cy="182.9" r=".76"/>
<circle cx="236.4" cy="182.9" r=".76"/>
<circle cx="249.1" cy="182.9" r=".76"/>
<circle cx="249.1" cy="198.1" r=".76"/>
<circle cx="259.2" cy="182.9" r=".76"/>
<circle cx="310" cy="185.4" r=".76"/>
<circle cx="310" cy="182.9" r=".76"/>
<circle cx="315.1" cy="182.9" r=".76"/>
<circle cx="343.1" cy="198.1" r=".76"/>
<circle cx="343.1" cy="182.9" r=".76"/>
<circle cx="350.7" cy="182.9" r=".76"/>
<circle cx="360.8" cy="182.9" r=".76"/>
<circle cx="368.5" cy="182.9" r=".76"/>
<circle cx="376.1" cy="182.9" r=".76"/>
<circle cx="218.6" cy="200.7" r=".76"/>
<circle cx="236.4" cy="200.7" r=".76"/>
<circle cx="360.8" cy="203.2" r=".76"/>
<circle cx="368.5" cy="203.2" r=".76"/>
<circle cx="56" cy="228.6" r=".76"/>
<circle cx="66.2" cy="228.6" r=".76"/>
<circle cx="249.1" cy="221" r=".76"/>
<circle cx="99.2" cy="264.2" r=".76"/>
<circle cx="99.2" cy="274.3" r=".76"/>
<circle cx="99.2" cy="269.2" r=".76"/>
<circle cx="144.9" cy="264.2" r=".76"/>
<circle cx="144.9" cy="274.3" r=".76"/>
<circle cx="144.9" cy="269.2" r=".76"/>
<circle cx="152.6" cy="269.2" r=".76"/>
<circle cx="152.6" cy="274.3" r=".76"/>
<circle cx="152.6" cy="264.2" r=".76"/>
<circle cx="198.3" cy="269.2" r=".76"/>
<circle cx="198.3" cy="264.2" r=".76"/>
<circle cx="198.3" cy="274.3" r=".76"/>
<circle cx="205.9" cy="264.2" r=".76"/>
<circle cx="205.9" cy="274.3" r=".76"/>
<circle cx="205.9" cy="269.2" r=".76"/>
<circle cx="251.6" cy="264.2" r=".76"/>
<circle cx="251.6" cy="269.2" r=".76"/>
<circle cx="251.6" cy="274.3" r=".76"/>
<circle cx="259.2" cy="264.2" r=".76"/>
<circle cx="259.2" cy="274.3" r=".76"/>
<circle cx="259.2" cy="269.2" r=".76"/>
<circle cx="305" cy="264.2" r=".76"/>
<circle cx="305" cy="269.2" r=".76"/>
<circle cx="305" cy="274.3" r=".76"/>
</g>
<path d="M263.6 205l1.5 1.5M265.1 205l-1.5 1.5" fill="none" stroke="#4c4c4c" stroke-width=".23"/>
<text font-size="3.6" x="380.9" y="284.7">RP2040_v1</text>
<g font-size="3.2">
<text x="42.2" y="2.8">5</text>
<text x="126.1" y="2.8">4</text>
<text x="210.1" y="2.8">3</text>
<text x="294.1" y="2.8">2</text>
<text x="378" y="2.8">1</text>
<text x=".2" y="39.9">D</text>
<text x=".2" y="114.2">C</text>
<text x=".2" y="188.4">B</text>
<text x=".2" y="262.6">A</text>
<text x="420" y="262.6">A</text>
</g>
<text font-size="3" x="256.7" y="134.5">Vref = 0.765V</text>
<g font-size="2.8">
<text x="70.5" y="152.4">1</text>
<text x="78.2" y="152.4">0</text>
</g>
<g font-size="2.3">
<text x="231.3" y="22.4">VBUS</text>
<text x="249.1" y="24.9">F1</text>
<text x="269.9" y="24.4">+5V</text>
<text x="244" y="32.6">FUSE/500mA</text>
<text x="305" y="35.1">1117-3.3V</text>
<text x="350.7" y="32.6">+3V3</text>
<text x="53.5" y="41.7">J1</text>
<text x="60.6" y="41.4" transform="rotate(-90 60.6 41.4)">G4</text>
<text x="65.7" y="41.4" transform="rotate(-90 65.7 41.4)">G3</text>
<text x="249.1" y="40.2">J2</text>
<text x="258.5" y="37.6">1</text>
<text x="258.5" y="40.1">2</text>
<text x="291.8" y="40.1">3</text>
<text x="296.6" y="36.6">U1</text>
<text x="322" y="40.1">2</text>
<text x="325.3" y="40.2">4</text>
<text x="33.2" y="42.7">VBUS</text>
<text x="87.8" y="42.7">VBUS</text>
<text x="246.6" y="45.3">CON_3</text>
<text x="258.5" y="42.7">3</text>
<text x="274.5" y="47.8">C1</text>
<text x="355.8" y="45.3">R10</text>
<text x="42.3" y="50.3">A4_B9</text>
<text x="78.2" y="50.3">B4_A9</text>
<text x="134" y="51.9">D1</text>
<text x="272" y="52.9">10uF</text>
<text x="307" y="53.9" transform="rotate(-90 307 53.9)">1</text>
<text x="330.4" y="50.3">C2</text>
<text x="354.3" y="53.1">510R</text>
<text x="21" y="57.8">USB_DP</text>
<text x="46.4" y="55.4">A5</text>
<text x="46.4" y="57.9">A6</text>
<text x="78.2" y="55.4">B8</text>
<text x="78.2" y="57.9">B7</text>
<text x="97.2" y="57.8">USB_DM</text>
<text x="129.2" y="55.4">1</text>
<text x="149.3" y="55.4">6</text>
<text x="165.3" y="55.4">R11</text>
<text x="175.4" y="55.4">27R</text>
<text x="196.3" y="56.7">DM</text>
<text x="327.8" y="55.4">47uF</text>
<text x="21" y="60.4">USB_DM</text>
<text x="46.4" y="60.5">A7</text>
<text x="46.4" y="63">A8</text>
<text x="78.2" y="60.5">B6</text>
<text x="78.2" y="63">B5</text>
<text x="97.2" y="60.4">USB_DP</text>
<text x="129.2" y="60.5">2</text>
<text x="129.2" y="65.5">3</text>
<text x="149.3" y="65.5">4</text>
<text x="149.3" y="60.5">5</text>
<text x="162.7" y="61.5">VBUS</text>
<text x="165.3" y="65.6">R12</text>
<text x="175.4" y="65.6">27R</text>
<text x="355.8" y="63">D2</text>
<text x="30.2" y="70.7">R13</text>
<text x="41.1" y="68.1">A1_B12</text>
<text x="78.2" y="68.1">B1_A12</text>
<text x="94.2" y="70.7">R14</text>
<text x="134.3" y="71.7">USBLC6-2SC6Y</text>
<text x="196.3" y="66.8">DP</text>
<text x="355.8" y="68.1">LED</text>
<text x="29.1" y="78.3">5.1K</text>
<text x="43.4" y="80.8">TYPE-C_16P</text>
<text x="60.6" y="81.1" transform="rotate(-90 60.6 81.1)">G1</text>
<text x="65.7" y="81.1" transform="rotate(-90 65.7 81.1)">G2</text>
<text x="94.2" y="78.3">5.1K</text>
<text x="259.3" y="93.5">C3</text>
<text x="264.3" y="93.5">100nF</text>
<text x="205.9" y="98.6">+24V</text>
<text x="245.8" y="100.1">U2</text>
<text x="251.1" y="99.8" transform="rotate(-90 251.1 99.8)">6</text>
<text x="371" y="98.6">+12V</text>
<text x="241" y="106.2">3</text>
<text x="261" y="106.2">2</text>
<text x="287.2" y="103.7">L1</text>
<text x="350.7" y="103.7">F2</text>
<text x="358.3" y="103.7">3A</text>
<text x="202.9" y="113.8">C4</text>
<text x="213.5" y="113.8">C5</text>
<text x="231.3" y="111.3">R15</text>
<text x="282.1" y="111.3">15uH/2.4A</text>
<text x="296.9" y="111.3">R16</text>
<text x="312.1" y="113.8">C6</text>
<text x="322.3" y="113.8">C73</text>
<text x="332.4" y="113.8">C74</text>
<text x="342.6" y="113.8">C8</text>
<text x="70.8" y="118.4">+24V_IN</text>
<text x="111.4" y="118.4">+24V</text>
<text x="119.1" y="118.4">BED+</text>
<text x="211" y="118.9">100nF</text>
<text x="231.3" y="118.9">100K</text>
<text x="291.8" y="118.9">100K/1%</text>
<text x="311.1" y="118.9">10pF</text>
<text x="321.2" y="118.9">47uF/16V47uF/16V100nF</text>
<text x="48.4" y="121.5">J3</text>
<text x="89.1" y="124">F3</text>
<text x="96.7" y="124">20A</text>
<text x="197" y="121.5">100uF/35V</text>
<text x="241" y="121.4">5</text>
<text x="261" y="121.4">4</text>
<text x="55.3" y="126.5">1</text>
<text x="55.3" y="129">2</text>
<text x="55.3" y="131.6">3</text>
<text x="63.7" y="131.4">BED+</text>
<text x="231.3" y="126.5">R17</text>
<text x="251.1" y="130.1" transform="rotate(-90 251.1 130.1)">1</text>
<text x="254.2" y="131.6">RY9323HCT6</text>
<text x="296.9" y="126.5">R18</text>
<text x="55.3" y="134.1">4</text>
<text x="55.3" y="136.7">5</text>
<text x="63.7" y="136.5">HEAD+</text>
<text x="64.2" y="134.1">BED-</text>
<text x="94.2" y="137.7">+24V</text>
<text x="231.3" y="134.2">6.8K</text>
<text x="292.3" y="134.2">6.8K/1%</text>
<text x="55.3" y="139.2">6</text>
<text x="64.2" y="139.2">HEAD-</text>
<text x="107.4" y="141.8">D3</text>
<text x="46.2" y="147.9">CON_6</text>
<text x="101.8" y="146.9">SMAJ28A</text>
<text x="297.4" y="167.2">C9</text>
<text x="302.4" y="167.2">100nF</text>
<text x="205.9" y="174.8">+24V</text>
<text x="273.7" y="176.3">U3</text>
<text x="284.1" y="176" transform="rotate(-90 284.1 176)">1</text>
<text x="325.3" y="179.9">L2</text>
<text x="388.8" y="179.9">F4</text>
<text x="396.4" y="179.9">5A</text>
<text x="406.6" y="174.8">+5V</text>
<text x="53.5" y="182.4">+24V</text>
<text x="63.7" y="182.4">+12V</text>
<text x="73.8" y="182.4">+5V</text>
<text x="267.6" y="182.4">11</text>
<text x="267.6" y="184.9">12</text>
<text x="299.1" y="182.4">2</text>
<text x="299.1" y="184.9">3</text>
<text x="119.6" y="187.5">+5V</text>
<text x="175.4" y="190">J4</text>
<text x="210.5" y="190">C75</text>
<text x="220.7" y="190">C76</text>
<text x="229.5" y="190">C11</text>
<text x="238.9" y="187.5">R22</text>
<text x="251.6" y="187.5">R23</text>
<text x="299.1" y="187.5">4</text>
<text x="320.2" y="187.5">6.8uH/12A</text>
<text x="337.5" y="187.5">R24</text>
<text x="352.7" y="190">C12</text>
<text x="362.9" y="190">C77</text>
<text x="370.5" y="190">C78</text>
<text x="378.1" y="187.5">C14</text>
<text x="58.6" y="192.6">R19</text>
<text x="68.8" y="192.6">R20</text>
<text x="78.9" y="192.6">R21</text>
<text x="169.9" y="195.1">1</text>
<text x="169.9" y="197.6">2</text>
<text x="208.5" y="195.1">22uF/35V22uF/35V</text>
<text x="229.8" y="195.1">100nF</text>
<text x="238.9" y="195.1">500K</text>
<text x="251.6" y="195.1">1R</text>
<text x="267.6" y="197.6">10</text>
<text x="299.1" y="197.6">7</text>
<text x="332.4" y="195.1">100K/1%</text>
<text x="351.7" y="195.1">470pF</text>
<text x="377.1" y="192.6">100nF</text>
<text x="57.1" y="200.4">10K</text>
<text x="67.2" y="200.4">4.7K</text>
<text x="77.4" y="200.4">1K</text>
<text x="115" y="202.7">D4</text>
<text x="127.2" y="203.8">UART0_RX</text>
<text x="153.1" y="202.6">UART0_RX</text>
<text x="169.9" y="200.2">3</text>
<text x="169.9" y="202.7">4</text>
<text x="268.9" y="200.2">5</text>
<text x="337.5" y="202.7">R26</text>
<text x="365.5" y="202.7" transform="rotate(-90 365.5 202.7)">100uF/6.3V</text>
<text x="373.1" y="202.7" transform="rotate(-90 373.1 202.7)">100uF/6.3V</text>
<text x="109.4" y="207.8">SMFJ5.0A</text>
<text x="127.2" y="206.3">UART0_TX</text>
<text x="153.1" y="205.1">UART0_TX</text>
<text x="169.9" y="205.2">5</text>
<text x="229.5" y="205.3">R25</text>
<text x="244" y="205.3">C15</text>
<text x="268.9" y="205.2">6</text>
<text x="268.9" y="207.8">9</text>
<text x="58.6" y="210.4">D5</text>
<text x="58.6" y="215.4">LED</text>
<text x="68.8" y="210.4">D6</text>
<text x="68.8" y="215.4">LED</text>
<text x="78.9" y="210.4">D7</text>
<text x="78.9" y="215.4">LED</text>
<text x="172.4" y="213.9">CON_5</text>
<text x="228.5" y="212.9">100K</text>
<text x="241.5" y="210.4">1uF</text>
<text x="251.6" y="212.9">C16</text>
<text x="267.6" y="210.3">13</text>
<text x="299.1" y="210.3">8</text>
<text x="305" y="215.4">C17</text>
<text x="332.9" y="210.4">13.3K/1%</text>
<text x="251.6" y="218">1uF</text>
<text x="277" y="220.5">SY8205DNC</text>
<text x="302.4" y="220.5">100nF</text>
<text x="111.2" y="255.1">M1</text>
<text x="164.5" y="255.1">M2</text>
<text x="217.9" y="255.1">M3</text>
<text x="271.2" y="255.1">M4</text>
<text x="106.9" y="278.9">HOLE-8STAR</text>
<text x="160.2" y="278.9">HOLE-8STAR</text>
<text x="213.5" y="278.9">HOLE-8STAR</text>
<text x="266.9" y="278.9">HOLE-8STAR</text>
<text x="366.7" y="281.2">Design Name:</text>
<text x="366.7" y="288.8">Size</text>
<text x="369.2" y="291.4">A3</text>
<text x="374.3" y="288.8">Page Name:</text>
<text x="384.5" y="291.7">Power</text>
<text x="412.4" y="288.8">Rev</text>
<text x="415" y="291.4">v1.0</text>
<text x="338.8" y="296.5">Date:</text>
<text x="348.9" y="296.5">Monday, April 25, 2022</text>
<text x="392.1" y="296.5">Sheet</text>
<text x="402.3" y="296.5">2</text>
<text x="409.9" y="296.5">of</text>
<text x="417.5" y="296.5">8</text>
</g>
<g font-size="2.3" fill="#333">
<text x="296.1" y="41.7">INPUT</text>
<text x="309.5" y="41.7">OUTPUT</text>
<text x="310" y="41.7">0UTPUT</text>
<text x="62.2" y="47.6" transform="rotate(-90 62.2 47.6)">G4</text>
<text x="67.3" y="47.6" transform="rotate(-90 67.3 47.6)">G3</text>
<text x="52.2" y="51.9">VBUS_1</text>
<text x="66.3" y="51.9">VBUS_2</text>
<text x="308.6" y="49.6" transform="rotate(-90 308.6 49.6)">ADJ/GND</text>
<text x="52.2" y="56.9">CC1</text>
<text x="52.2" y="59.5">DP1</text>
<text x="69.1" y="56.9">SUB2</text>
<text x="70.5" y="59.5">DN2</text>
<text x="52.2" y="62">DN1</text>
<text x="52.2" y="64.6">SUB1</text>
<text x="70.5" y="64.6">CC2</text>
<text x="70.7" y="62">DP2</text>
<text x="52.2" y="69.6">GND_1</text>
<text x="67.5" y="69.6">GND_2</text>
<text x="62.2" y="75" transform="rotate(-90 62.2 75)">G1</text>
<text x="67.3" y="75" transform="rotate(-90 67.3 75)">G2</text>
<text x="245.3" y="107.7">IN</text>
<text x="252.7" y="106" transform="rotate(-90 252.7 106)">BS</text>
<text x="254.2" y="107.7">SW</text>
<text x="245.3" y="123">EN</text>
<text x="252.7" y="125.8" transform="rotate(-90 252.7 125.8)">GND</text>
<text x="255.1" y="123">FB</text>
<text x="273.2" y="183.9">PVIN1</text>
<text x="285.7" y="182.2" transform="rotate(-90 285.7 182.2)">BS</text>
<text x="292" y="183.9">LX1</text>
<text x="273.2" y="186.5">PVIN2</text>
<text x="292" y="186.5">LX2</text>
<text x="292" y="189">LX3</text>
<text x="273.2" y="201.7">EN</text>
<text x="273.2" y="199.2">SVIN</text>
<text x="293.2" y="199.2">FB</text>
<text x="273.2" y="206.8">PG</text>
<text x="273.2" y="209.3">VCC</text>
<text x="273.2" y="211.9">EPAD</text>
<text x="293" y="211.9">SS</text>
</g>
</svg>
